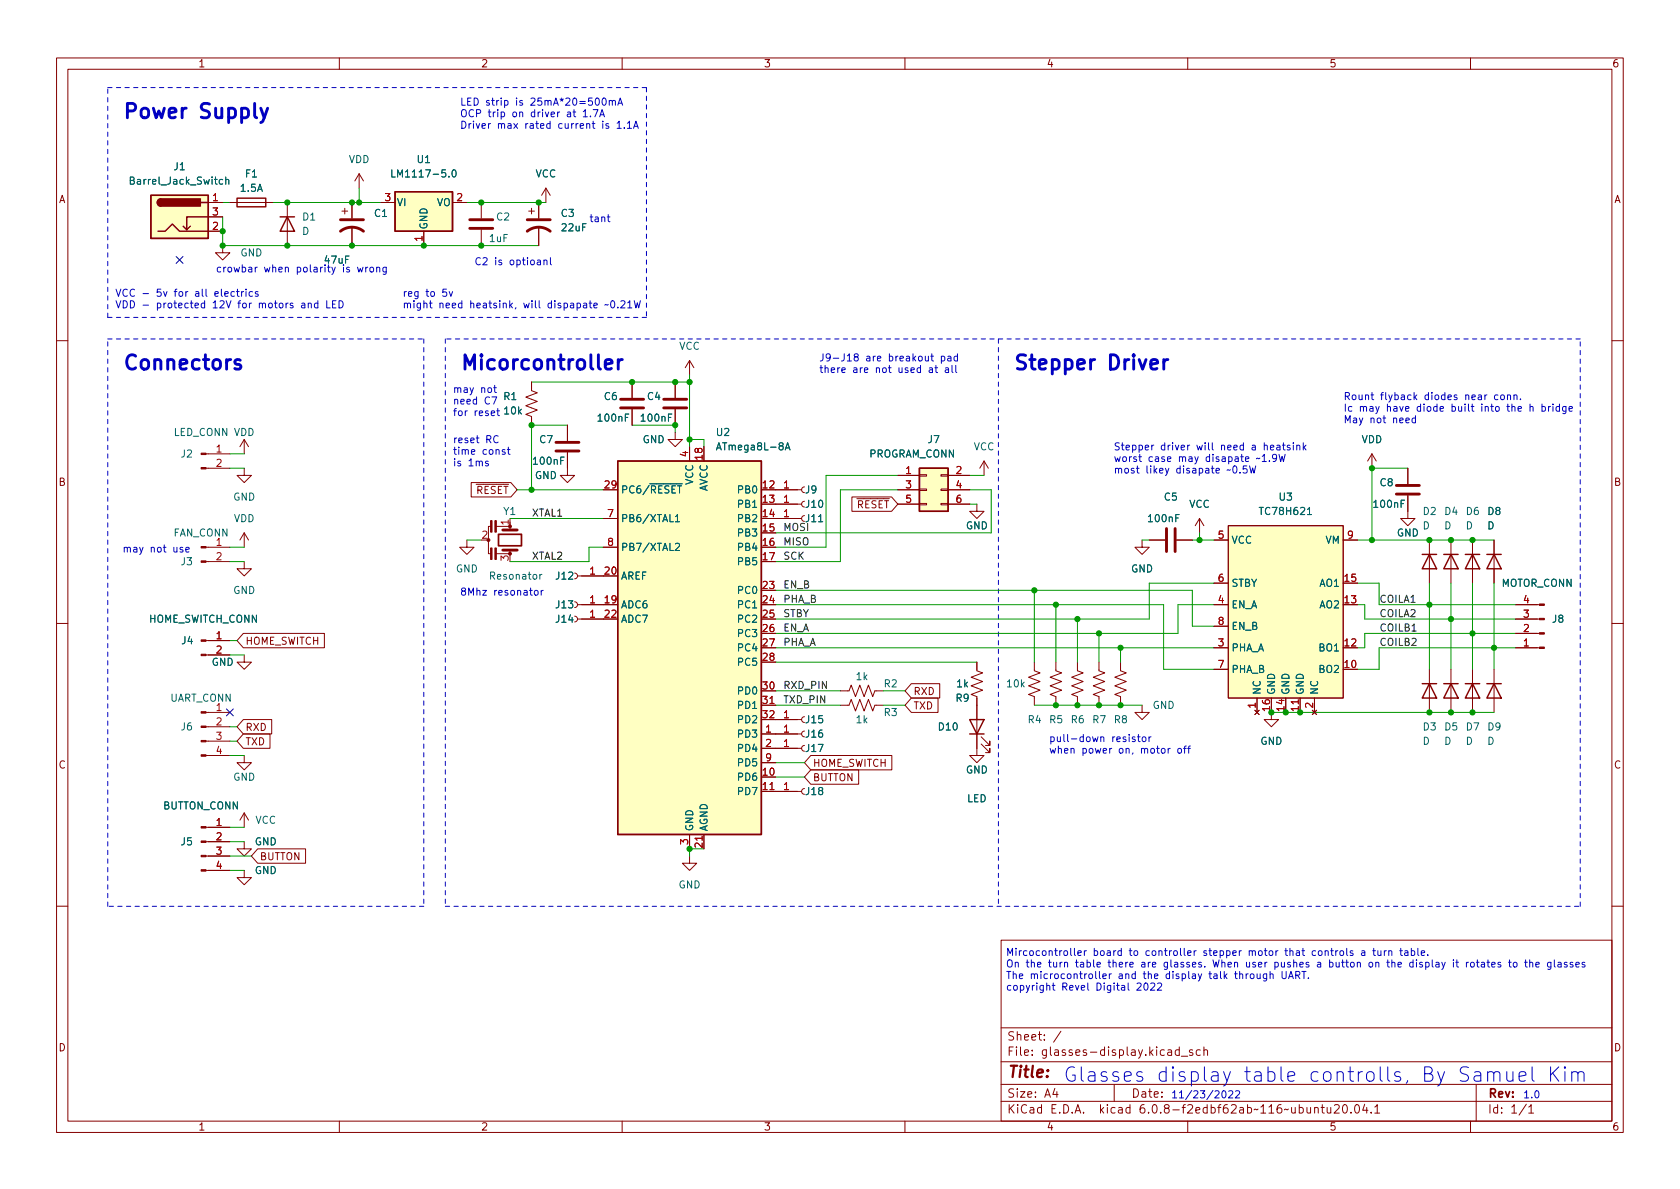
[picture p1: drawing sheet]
<svg xmlns="http://www.w3.org/2000/svg" width="297mm" height="210mm" viewBox="0 0 297 210" stroke-linecap="round" stroke-linejoin="round" font-family="sans-serif">
<g fill="none" stroke="#840000" stroke-width=".18">
<path d="M10 10.2h277v190.1h-277zM12 12.2h273v186.1h-273zM60 10.2v2M110 10.2v2M160 10.2v2M210 10.2v2M260 10.2v2M36.8 35.8h2.6M36.8 38.3h2.6M40.6 35.8h7.7M50.8 35.8v7.6M60.5 37.3h1"/>
<path d="M61 36.8v1M62.2 35.8v2.8M63.5 30.7l-.8 1.3M63.5 30.7v2.6M63.5 30.7l.8 1.3M67.3 35.8h2.5M80 35.8h2.5M85.1 35.8v2.8M93.5 37.3h1M94 36.8v1M95.2 35.8v2.8M96.5 33.3l-.7 1.2"/>
<path d="M96.5 33.3v2.5M96.5 33.3l.8 1.2M36.8 40.9h2.6M39.4 43.4v1.3h1.2l-1.2 1.3-1.3-1.3h1.3M62.2 40.1v3.3M74.9 40.9v2.5M85.1 40.6v2.8M95.2 40.1v3.3M10 60.2h2M43.2 77.7l-.8 1.3M43.2 77.7v2.6M43.2 77.7l.7 1.3"/>
<path d="M94 67.6v1.5l1 .4-2 .7 2 .8-2 .7 2 .8-2 .8 1 .4v1.5M100.3 75.2v2.8M111.8 67.6v2.8M111.8 72.4v2.8M119.4 76.4v1.3h1.2l-1.2 1.3-1.3-1.3h1.3M119.4 67.6v2.8M119.4 72.4v2.8M121.9 63.7l-.7 1.3M121.9 63.7v2.6M121.9 79v2.5M121.9 63.7l.8 1.3M285 60.2h2"/>
<path d="M36.4 96.8h4.2M36.4 99.3h4.2M36.4 82.8h4.2M36.4 80.3h4.2M43.2 82.8v1.3h1.2l-1.2 1.2-1.3-1.2h1.3M43.2 99.3v1.3h1.2l-1.2 1.2-1.3-1.2h1.3M43.2 94.2v2.6M43.2 94.2l-.8 1.3M43.2 94.2l.7 1.3M82.5 95.5v1.3h1.3l-1.3 1.2-1.2-1.2h1.2M83.3 85.3h7l1.1 1.3-1.1 1.3h-7zM86.9 93.1h-.5v4.8h.5"/>
<path d="M87.6 97.9h2.6M87.8 93.1h2.4M90.2 92.3v1.3M90.2 97.4v.6M100.3 80v4.1h1.3l-1.3 1.2-1.2-1.2h1.2M106.7 91.7h2.5M106.7 96.8h2.5M137.2 89.1h4.5M137.2 86.6h4.5M137.2 91.7h4.5M142.2 88.6l-.3 .2-.2 .3 .2 .4 .3 .2M142.2 86.1l-.3 .1-.2 .4 .2 .4 .3 .1"/>
<path d="M142.2 91.2l-.3 .1-.2 .4 .2 .3 .3 .2M150.6 87.9h7l1.1 1.2-1.1 1.3h-7zM158.7 89.1h3.9M158.7 86.6h3.9M158.7 84.1h3.9M162.6 89h1.2v.3h-1.2zM162.6 86.5h1.2v.2h-1.2zM162.6 83.9h1.2v.3h-1.2zM166.4 89h1.2v.3h-1.2zM166.4 86.5h1.2v.2h-1.2zM166.4 83.9h1.2v.3h-1.2zM167.6 89.1h3.8"/>
<path d="M167.6 86.6h3.8M167.6 84.1h3.8M172.7 89.1v1.3h1.3l-1.3 1.3-1.3-1.3h1.3M174 81.5l-.8 1.3M174 81.5v2.6M174 81.5l.8 1.3M201.9 95.5v1.3h1.3l-1.3 1.2-1.2-1.2h1.2M203.2 95.5h2.8M208 95.5h2.8M212.1 91.7l-.8 1.3M212.1 91.7v2.5M212.1 91.7l.8 1.3"/>
<path d="M214.6 95.5h2.6M217.2 93h20.3v30.4h-20.3zM237.5 95.5h2.5M242.6 80.3l-.8 1.2M242.6 80.3v2.5M242.6 80.3l.7 1.2M248.9 87.6v4.1h1.3l-1.3 1.3-1.3-1.3h1.3M248.9 82.8v2.8M252.7 95.5v7.6M256.5 95.5v7.6M260.3 95.5v7.6M264.2 95.5v7.6"/>
<path d="M10 110.2h2M36.4 115.8h4.2M36.4 113.3h4.2M43 112h14.4v2.5h-14.4l-1.1-1.2zM43.2 115.8v1.3h1.2l-1.2 1.3-1.3-1.3h1.3M101.6 101.3l.4 .2 .1 .3-.1 .4-.4 .2M101.6 106.4l.4 .2 .1 .3-.1 .4-.4 .1M101.6 109l.4 .1 .1 .4-.1 .3-.4 .2M102.1 101.8h4.6M102.1 106.9h4.6M102.1 109.5h4.6M172.7 117.1v1.5l1 .4-2 .8 2 .7-2 .8 2 .7-2 .8 1 .4v10.4h1.3l-1.3 1.3-1.3-1.3h1.3"/>
<path d="M182.9 117.1v1.5l1 .4-2 .8 2 .7-2 .8 2 .7-2 .8 1 .4v1.5M186.7 117.1v1.5l1 .4-2 .8 2 .7-2 .8 2 .7-2 .8 1 .4v1.5M190.5 117.1v1.5l1 .4-2 .8 2 .7-2 .8 2 .7-2 .8 1 .4v1.5M194.3 117.1v1.5l1 .4-2 .8 2 .7-2 .8 2 .7-2 .8 1 .4v1.5M198.1 117.1v1.5l1 .4-2 .8 2 .7-2 .8 2 .7-2 .8 1 .4v1.5M214.6 106.9h2.6M214.6 114.5h2.6M214.6 103.1h2.6M214.6 118.4h2.6M214.6 110.7h2.6M252.7 118.4v7.6M256.5 118.4v7.6"/>
<path d="M260.3 118.4v7.6M264.2 118.4v7.6M268 106.9h4.2M268 109.5h4.2M268 112h4.2M268 114.5h4.2M285 110.2h2M36.4 133.6h4.2M36.4 131.1h4.2M36.4 128.5h4.2M36.4 126h4.2M43 127.2h5v2.6h-5l-1.1-1.3z"/>
<path d="M43 129.8h4.7v2.5h-4.7l-1.1-1.2zM43.2 133.6v1.3h1.2l-1.2 1.2-1.3-1.2h1.3M134.6 139.9h7.1M134.6 124.7h2.6M134.6 132.3h7.1M134.6 129.8h7.1M134.6 134.9h2.6M137.2 127.2h4.5M142.2 139.4l-.3 .2-.2 .3 .2 .4 .3 .2M142.2 131.8l-.3 .2-.2 .3 .2 .4 .3 .1M142.2 129.3l-.3 .1-.2 .4 .2 .3 .3 .2M142.2 126.7l-.3 .2-.2 .3 .2 .4 .3 .2"/>
<path d="M143.4 133.6h14.3v2.5h-14.3l-1.2-1.2zM143.4 136.1h8.4v2.6h-8.4l-1.2-1.3zM148.6 122.2h1.5l.4-1 .8 2 .7-2 .8 2 .7-2 .8 2 .4-1h1.5M148.6 124.7h1.5l.4-1 .8 2 .7-2 .8 2 .7-2 .8 2 .4-1h1.5M161.1 120.9h5.1v2.5h-5.1l-1.1-1.2zM161.1 123.4h4.7v2.6h-4.7l-1.1-1.3zM173.5 131.6l1.5 1.5v-.8v.8h-.8M173.5 130.3l1.5 1.5v-.7v.7h-.8M201.9 124.7v1.3h1.3l-1.3 1.2-1.2-1.2h1.2M221.9 125.6l.7 .8M222.2 123.4v2.6M222.6 125.6l-.7 .8"/>
<path d="M224.8 126v1.2h1.3l-1.3 1.3-1.3-1.3h1.3M229.9 123.4v2.6M232 125.6l.8 .8M232.4 123.4v2.6M232.8 125.6l-.8 .8M36.4 153.9h4.2M36.4 151.4h4.2M36.4 148.8h4.2M36.4 146.3h4.2M43.2 148.8v1.3h1.2l-1.2 1.3-1.3-1.3h1.3M43.2 153.9v1.3h1.2l-1.2 1.3-1.3-1.3h1.3M43.2 143.8v2.5"/>
<path d="M43.2 143.8l-.8 1.2M43.2 143.8l.7 1.2M45.6 150.1h8.4v2.5h-8.4l-1.2-1.2zM121.9 151.4v1.2h1.3l-1.3 1.3-1.3-1.3h1.3M121.9 147.6v2.5M124.5 147.6v2.5M10 160.2h2M177 166.3h108v32h-108zM285 160.2h2M60 198.3v2M110 198.3v2M160 198.3v2"/>
<path d="M177 194.8h108M177 191.8h108M177 187.8h108M177 181.8h108M186.5 192.5l-.4 1h1M186.9 193v1M187.6 182.4l-1.3 1.9M197 191.8v3M208.5 185.7l-.4-.1-.3 .3v.4l.1 .3h.6M208.5 185.1v1.5M208.9 186.8h1.1M210 198.3v2"/>
<path d="M210.9 185.7l-.4-.1-.2 .2 .1 .3 .5 .1v.4h-.6M212.2 185.7l-.4-.1-.3 .3v.4l.1 .3h.6M212.9 185.8l.2-.2 .3 .1 .1 .9M212.9 185.1v1.5M232.4 196l.2-.2 .4 .1 .1 .9M232.4 195.8v1M233.6 195.8h.5M233.8 195.3v1.3l.3 .2M234.6 195.8l.1 1h.4l.2-.1M235.3 195.8v1M235.9 195.5l.6-.2 .2 .2 .1 .3-.9 1h.9M237.6 195.4l.1-.1a.81 .81 0 0 1 .6 .7 .81 .81 0 0 1-.3 .8h-.1a.81 .81 0 0 1-.6-.6 .81 .81 0 0 1 .3-.8z"/>
<path d="M238.9 196.7v.1M239.7 195.4l.2-.1a.81 .81 0 0 1 .5 .7 .81 .81 0 0 1-.3 .8h-.1a.81 .81 0 0 1-.6-.6 .81 .81 0 0 1 .3-.8zM241.3 195.3l-.4 1h1M241.6 195.8v1M242.4 196.7v.1M243.1 195.8l.4-.5v1.5M243.1 196.8h.8M260 198.3v2M261 191.8v6.5M269.9 195.3l-1.3 1.9M270.3 195.8l.4-.5v1.5M270.3 196.8h.9"/>
</g>
<g fill="none" stroke="#840000" stroke-width=".51">
<path d="M60.2 38.9h4.1M83.1 38.9h4M93.2 38.9h4.1M60.2 40.9a3.3 3.3 0 0 1 4.1 0M83.1 40.4h4M93.2 40.9a3.3 3.3 0 0 1 4.1 0M98.3 79.8h4.1M98.3 78.2h4.1M109.7 72.1h4.1M109.7 70.6h4.1M117.3 72.1h4.1M117.3 70.6h4.1"/>
<path d="M88.9 93.7h2.5M88.9 97.3h2.5M206.2 93.5v4M207.8 93.5v4M246.9 87.4h4.1M246.9 85.8h4.1"/>
</g>
<g fill="none" stroke="#840000" stroke-width=".25">
<path d="M26.7 34.5h10.1v7.7h-10.1zM28.4 35.2a.64 .64 0 0 0-.6 .6 .64 .64 0 0 0 .6 .6M33.7 40l-.7 .6M35.6 35.8h1.2M36.8 38.3h-3.8v2.3l-.6-.6M41.9 35h5.1v1.6h-5.1zM49.5 38.3h2.6M50.8 38.3l1.3 2.6h-2.6zM69.8 33.9h10.2v7h-10.2zM27.9 40.9h1.3l1.3-1.3 1.2 1.3h5.1M109.2 81.5h25.4v66.1h-25.4zM162.6 82.8h5v7.6h-5z"/>
<path d="M251.5 98h2.5M252.7 98l1.3 2.6h-2.5zM255.3 98h2.5M256.5 98l1.3 2.6h-2.5zM259.1 98h2.5M260.3 98l1.3 2.6h-2.5zM262.9 98h2.5M264.2 98l1.2 2.6h-2.5zM171.4 127.2h2.6l-1.3 2.6zM171.4 129.8h2.6M251.5 120.9h2.5M252.7 120.9l1.3 2.5h-2.5z"/>
<path d="M255.3 120.9h2.5M256.5 120.9l1.3 2.5h-2.5zM259.1 120.9h2.5M260.3 120.9l1.3 2.5h-2.5zM262.9 120.9h2.5M264.2 120.9l1.2 2.5h-2.5z"/>
</g>
<g fill="#ffffc2" stroke="#ffffc2" stroke-width=".18">
<path d="M26.7 34.5h10.1v7.7h-10.1z"/>
<path d="M69.8 33.9h10.2v7h-10.2z"/>
<path d="M162.6 82.8h5v7.6h-5z"/>
<path d="M217.2 93h20.3v30.4h-20.3z"/>
<path d="M109.2 81.5h25.4v66.1h-25.4z"/>
</g>
<g fill="#840000" stroke="#840000" stroke-width=".25">
<path d="M28 35.4l.4-.2v1.2a.64 .64 0 0 1-.5-.3 .64 .64 0 0 1 .1-.7z"/>
<path d="M28.4 35.2h7v1.2h-7z"/>
</g>
<path d="M39.9 31.8l.2-.1 .3 .1 .1 .8M39.9 31.3v1.3M69.3 30v1.3h.6M80 30.2l.2-.2a.68 .68 0 0 1 .5 .7 .68 .68 0 0 1-.5 .6l-.2-.1-.1-.4zM138.8 79.6l.5-1.3 .4 1.3M139 79.2h.6M119.4 91.4l.4-.4v1.3M119.4 96.2l.5-.1 .2 .3-.7 .9h.7M119.4 92.3h.7M231.2 91h.7M95.8 101.6l-.3 .2" fill="none" stroke="#006464" stroke-width=".18"/>
<g fill="#840000" stroke="#840000" stroke-width=".18">
<path d="M272.2 106.8h.8v.3h-.8z"/>
<path d="M272.2 109.3h.8v.3h-.8z"/>
<path d="M272.2 111.9h.8v.2h-.8z"/>
<path d="M272.2 114.4h.8v.3h-.8z"/>
<path d="M86.7 92.1h.3v2h-.3z"/>
<path d="M87.5 92.1h.3v2h-.3z"/>
<path d="M86.7 96.9h.3v2h-.3z"/>
<path d="M87.5 96.9h.3v2h-.3z"/>
<path d="M35.6 99.2h.8v.2h-.8z"/>
<path d="M35.6 96.6h.8v.3h-.8z"/>
<path d="M35.6 82.7h.8v.2h-.8z"/>
<path d="M35.6 80.1h.8v.3h-.8z"/>
<path d="M35.6 153.8h.8v.2h-.8z"/>
<path d="M35.6 151.3h.8v.2h-.8z"/>
<path d="M35.6 148.7h.8v.3h-.8z"/>
<path d="M35.6 146.2h.8v.2h-.8z"/>
<path d="M35.6 133.5h.8v.2h-.8z"/>
<path d="M35.6 130.9h.8v.3h-.8z"/>
<path d="M35.6 128.4h.8v.2h-.8z"/>
<path d="M35.6 125.9h.8v.2h-.8z"/>
<path d="M35.6 115.7h.8v.2h-.8z"/>
<path d="M35.6 113.2h.8v.2h-.8z"/>
<circle cx="90.2" cy="93.1" r=".25"/>
</g>
<path d="M88.1 94.5h4.1v2h-4.1z" fill="none" stroke="#840000" stroke-width=".3"/>
<path d="M46.1 19.1l.6 1.7M47.3 19.1l-.8 2.3-.4 .3M42.5 63.7l-.6-.1-.4 .3 .1 .4 .9 .3 .1 .2-.1 .4-.3 .1-.7-.1M107 64.4l1.2-.2-.1-.5-.7-.1-.4 .3v1l.1 .3 .3 .1 .7-.1M109.3 63.6v1.7M110 63.6a.65 .65 0 0 0-.7 .5M203.5 64.4l1.2-.2-.1-.5-.8-.1-.3 .3v1l.1 .3 .2 .1 .8-.1M205.8 63.6v1.7M206.5 63.6a.65 .65 0 0 0-.7 .5" fill="none" stroke="#0000c2" stroke-width=".51"/>
<g fill="none" stroke="#0000c2" stroke-width=".18">
<path d="M103.1 19.7l.4-.3v1.3M104.9 19.4h.8l-.5 1.3M105.4 17.5l.1-.2a.68 .68 0 0 1 .5 .7 .68 .68 0 0 1-.5 .6l-.1-.1-.2-.4zM106.6 17.5l.2-.2a.68 .68 0 0 1 .4 .7 .68 .68 0 0 1-.4 .6l-.2-.1-.1-.4zM107.7 17.9l.2-.1h.3l.1 .8M107.7 17.8v.8M108.3 17.9l.1-.1h.4v.8M109.2 18.6l.5-1.3 .4 1.3M109.4 18.2h.6M103.1 20.7h.8M104.4 20.5v.2M106 20.7l.5-1.3 .4 1.3"/>
<path d="M106.2 20.3h.6M107.4 38.4h.4M107.5 37.9v1.1l.3 .2M107.6 21.9h-.3l-.2 .1 .1 .2 .4 .1v.3h-.5M109.1 21.8l.4-.4v1.3M109.1 22.7h.7M110.4 22.6v.1M110.9 21.8l.4-.4v1.3M110.9 22.7h.8M112 22.7l.4-1.3 .5 1.3M112.1 22.3h.6M39.7 52l.7-.1-.1-.3h-.4l-.2 .1 .1 .6h.5"/>
<path d="M41.4 51.6h-.3l-.3 .2 .2 .5h.4M41.8 51.6h.5M42 51.1v1.1l.3 .2M42.7 51.6v.8M43.1 51.6l-.4 .2M43.5 51.1v.2M43.5 51.6v.8M44.6 51.6h-.3l-.3 .2 .2 .5h.4M45.6 51.6h-.3l-.2 .1 .1 .2 .4 .1v.3h-.5M53.4 53.7h.4l.1 .7M53.9 53.9l-.4 .1-.2 .1 .2 .3h.4M54.5 53.7l.2-.1 .3 .1v.7"/>
<path d="M54.5 53.6v.8M56.2 53.7l-.4-.1-.2 .2 .1 .6h.5M56.2 53.2v1.2M57.8 53.2v1.2h.6M58.8 53.8h.4M59.4 53.2h-.6v1.2h.6M59.9 53.2a.64 .64 0 0 1 .8 .6 .64 .64 0 0 1-.8 .6zM63.2 47.3l.3 .8 .2-.6 .2 .6 .3-.8M64.7 47.3v.8M65 47.3l-.3 .2M65.5 47.3h.3l.3 .2v.4l-.3 .2-.3-.1-.1-.1zM66.6 47.4l.2-.1h.3v.8"/>
<path d="M66.6 47.3v.8M68.3 47.3v1l-.2 .2h-.4M68.3 47.3h-.4l-.2 .2 .1 .5h.5M78.9 51.1h-.6v.6l.2-.1 .4 .1 .1 .2-.1 .4-.1 .1-.5-.1M79.4 51.6l.3 .8 .3-.8M95 46h.5l.1 .8M95.6 46.3h-.5l-.1 .2 .1 .3h.5M96.2 46.1l.2-.1h.3v.8M96.2 46v.8M97.3 45.6v1l.2 .2M107.5 53.8l-.6 .2M108.1 53.3l.2-.1a.68 .68 0 0 1 .4 .6 .68 .68 0 0 1-.4 .6l-.2-.1-.1-.3z"/>
<path d="M109.2 54.3v.1M109.8 53.3l.5-.1 .2 .3-.8 .9h.8M111 53.5l.4-.3v1.2M111 54.4h.7M112.1 53.2l.3 1.2 .3-.9 .2 .9 .3-1.2M86.4 68.6h.3l.2 .2v.4l-.2 .2-.3-.1-.1-.1zM86.9 73.1l.6-.1-.1-.3h-.4l-.1 .1v.6h.5M87 70.2h.8l-.5 1.3M87.3 68.6h.5M87.5 68.1v1.1l.3 .2M87.8 72.7h.5M88 72.2v1.1l.3 .2"/>
<path d="M88.1 77.2a.6 .6 0 0 0-.9 .4 .6 .6 0 0 0 .6 .7l.3-.1M89.3 79.6l-.3-.1-.2 .2 .1 .2 .4 .1v.3h-.5M89.7 79.5h.5M89.9 79.1v1.1l.3 .1M164.3 65.1h.5l.1 .8M164.6 63h.5M164.8 62.6v1.1l.3 .1M164.9 65.3l-.4 .1-.2 .2 .2 .3 .4-.1M165.3 65h.5M165.5 64.6v1.1l.3 .2M166.4 63h.4l.3 .2-.2 .6h-.5M166.4 63v1.3"/>
<path d="M167.2 65.1h.5v.8M167.6 63h.5v.8M167.7 65.3l-.4 .1-.2 .2 .2 .3 .4-.1M168.1 63.3l-.4 .1-.2 .1 .2 .3h.4M168.3 64.6v1.1l.2 .2M169 64.6v1.1l.2 .2M169.3 63h-.4l-.2 .2 .1 .6h.5M169.3 62.6v1.2M224.6 79.1l.6-.1v-.2l-.4-.1-.2 .2 .1 .6h.5M225.8 78.8h.5v.8M226.3 79l-.4 .1-.2 .2 .2 .3 .4-.1M226.7 78.7h.5"/>
<path d="M226.9 78.3v1.1l.3 .2M228.1 78.8l-.3-.1-.2 .2v.2l.5 .1v.3h-.5M228.7 78.3v.1M228.7 78.7v.9M229.3 78.8l.2-.1 .3 .1v.8M229.3 78.7v.9M230.4 78.3v1.3M230.6 79.1l.3 .5M230.9 78.7l-.5 .5M248.6 74.3l.6-.1-.1-.2-.3-.1-.2 .2v.6h.5M250.3 74l-.4-.1-.2 .3 .1 .5h.5M250.3 73.5v1.3"/>
<path d="M264.8 69.9l-.3-.1-.3 .3 .2 .5h.4M265.4 70l.2-.2 .3 .2 .1 .4-.1 .2-.3 .1-.2-.1zM266.5 70l.2-.2 .3 .1 .1 .8M266.5 69.8v.9M267.7 70l.2-.2 .3 .1v.8M267.7 69.8v.9M268.8 70.6v.1M270.5 72l.2-.1h.3l.1 .8M270.5 71.5v1.2M272.6 71.9h.4l.2 .2-.1 .6h-.5M272.6 71.5v1.2M273.8 71.9v.8"/>
<path d="M274.2 71.9l-.4 .2M274.6 71.5v.1M274.6 71.9v.8M275.7 71.9h-.3l-.3 .2 .1 .6h.5M275.7 71.5v1.2M276.9 71.9v1l-.3 .2h-.3M276.9 71.9h-.4l-.2 .2 .1 .6h.5M277.4 72.3l.6-.1v-.3h-.4l-.2 .2 .1 .6h.5M32.3 96.8h-.3l-.2 .2 .1 .1 .4 .2v.3h-.5M32.9 97.2l.6-.1-.1-.3h-.4l-.1 .2v.6h.5M86.3 81.6l-.3-.1-.2 .2 .1 .2 .4 .1v.3h-.5M218.1 82.5l.2-.1a.68 .68 0 0 1 .4 .6 .68 .68 0 0 1-.4 .7l-.2-.2-.1-.3z"/>
<path d="M219.2 83.5v.2M220.5 82.4h-.7v.6l.2-.1h.4l.1 .2v.4l-.2 .2-.5-.2M220.9 82.4l.3 1.3 .3-.9 .2 .9 .3-1.3M222.7 81l-.6 .1M223.2 80.7l.3-.4v1.3M223.2 81.6h.7M224.4 81.5v.1M225.7 80.9l-.2 .2h-.3l-.2-.2 .1-.5 .4-.1 .2 .2a.84 .84 0 0 1-.3 1.1h-.3M226.1 80.3l.3 1.3 .3-.9 .2 .9 .3-1.3M94.6 104.5l.3-.1 .2 .2v.4l-.2 .2h-.3l-.1-.2zM95.7 104.4v.8M96.1 104.4l-.4 .2"/>
<path d="M200.7 130.4l-.3-.1-.2 .2 .1 .2 .4 .1v.3h-.5M201.1 130.3h.5M201.3 129.9v1.1l.3 .1M202.1 130.4l.3-.1 .2 .2v.4l-.2 .2h-.3l-.2-.2zM203.2 130.3v.8M203.5 130.3l-.3 .2M205.5 132.4l.3-.1 .2 .3v.3l-.2 .3-.3-.1-.2-.2zM206.5 132.3v.9M206.9 132.3l-.4 .3M208.4 132.4l.3-.1 .2 .3v.3l-.2 .3-.3-.1-.2-.2zM209.3 132.3h.4M209.7 131.9l-.3 .2v1.1"/>
<path d="M210 132.3h.5M210.5 131.9l-.3 .2v1.1M201 173.9l.5-.1 .3 .4-.8 .9h.8M202.4 173.9l.2-.1a.68 .68 0 0 1 .4 .7 .68 .68 0 0 1-.4 .6l-.2-.1-.2-.4zM203.5 173.9l.4-.1 .3 .4-.8 .9h.8M204.7 173.9l.5-.1 .2 .4-.8 .9h.8M221.2 172.3l.3-.1 .2 .2v.4l-.2 .3-.3-.1-.1-.2zM222.3 172.2v.8l.3 .1 .2-.2M222.8 172.2v.9M224 172.2v1l-.3 .3-.3-.1M224 172.3l-.4-.1-.2 .2 .1 .6h.5M224.6 172.3l.1-.1 .3 .1 .1 .8"/>
<path d="M224.6 171.8v1.3M226.7 171.8v1l.2 .3h.3l.2-.3v-1M227.8 173.1l.5-1.3 .4 1.3M228 172.7h.6M229.1 172.4h.6l.1-.2v-.3l-.7-.1v1.3M229.4 172.4l.4 .7M230.6 171.8v1.3M231.3 172.9v.2M236.2 168.1v.9M236.5 168.1l-.3 .3M237 168.2l.3-.1 .3 .3v.3l-.3 .3-.3-.1-.1-.2zM238.1 167.7v1.1l.2 .2"/>
<path d="M239.2 168.2l-.3-.1-.2 .2 .1 .2 .4 .1v.3h-.5M240.8 168.2h.5v.8M241.3 168.4l-.4 .1-.2 .2 .2 .3 .4-.1M242.7 168.1h.5M242.9 167.7v1.1l.3 .2M243.6 168.1l.1 .8 .3 .1 .2-.2M244.2 168.1v.9M244.8 168.1v.9M245.1 168.1l-.3 .3M245.5 168.2l.2-.1 .3 .1 .1 .8M245.5 168.1v.9M247.5 168.1h.5"/>
<path d="M247.7 167.7v1.1l.3 .2M248.4 168.2h.5v.8M248.9 168.4l-.4 .1-.2 .2 .2 .3 .4-.1M249.5 168.2l.4-.1 .2 .3-.1 .5h-.5M249.5 167.7v1.3M250.7 167.7v1.1l.2 .2M251.3 168.5l.6-.1-.1-.2-.3-.1-.2 .2 .1 .6h.4M252.4 168.8v.2M259.3 170.2v.8M259.6 170.2l-.3 .2M260.1 170.3l.1-.1 .4 .1 .1 .5-.2 .1-.3 .1-.1-.1zM261 170.2h.5"/>
<path d="M261.2 169.7v1.1l.3 .2M261.9 170.2h.5l.1 .8M262.5 170.5h-.4l-.2 .2 .2 .3 .4-.1M262.9 170.2h.5M263.1 169.7v1.1l.3 .2M263.8 170.6l.6-.1-.1-.3h-.4l-.1 .1v.6h.5M265.3 170.2h-.3l-.2 .1 .1 .2 .4 .1v.3h-.5M266.7 170.2h.5M266.9 169.7v1.1l.3 .2M267.6 170.3l.2-.1 .4 .1v.5l-.1 .1-.3 .1-.2-.1zM269.6 170.2h.4M269.7 169.7v1.1l.3 .2"/>
<path d="M270.5 170.3l.1-.1h.3l.1 .8M270.5 169.7v1.3M271.6 170.6l.6-.1-.1-.3h-.4l-.1 .1v.6h.5M274.2 170.2v1l-.2 .2h-.3M274.2 170.2h-.3l-.3 .2 .1 .5h.5M274.8 169.7v1.1l.2 .2M275.5 170.2h.5v.8M276 170.5h-.4l-.2 .2 .2 .3 .4-.1M277.1 170.2h-.3l-.2 .1v.2l.5 .1v.3h-.5M278.1 170.2h-.3l-.2 .1 .1 .2 .4 .1v.3h-.5M278.6 170.6l.6-.1v-.3h-.4l-.2 .1 .1 .6h.5M280.2 170.2h-.3l-.2 .1 .1 .2 .4 .1v.3h-.5"/>
<path d="M216.2 193l.1-.1a.68 .68 0 0 1 .5 .6 .68 .68 0 0 1-.5 .6l-.1-.1-.2-.3zM217.2 193l.5-.1 .3 .3-.8 .9h.8M218.5 193l.4-.1 .3 .3-.8 .9h.8M263 189.7a.63 .63 0 0 1 1.1 .2v1.3M263 189.5v1.7M264.1 189.9l.4-.4 .6 .1 .1 .3v1.3M266.4 189.5v1.3l.1 .3a.69 .69 0 0 0 1-.1M267.5 189.5v1.7M268.6 190.4l1.2-.3-.1-.5-.7-.1-.4 .4v.9l.1 .3 .3 .1 .7-.1M270.9 188.7v2.1l.4 .4M274.2 188.7v2.5M274.5 189.7l1.1 1.5"/>
<path d="M275.6 188.7l-1.4 1.4M276.7 188.7l-.1 .1 .1 .1 .1-.1-.1-.1v.2M276.7 189.5v1.7M277.9 189.7a.63 .63 0 0 1 1.1 .2v1.3M277.9 189.5v1.7M279 189.9l.4-.4 .6 .1 .1 .3v1.3"/>
</g>
<g fill="none" stroke="#0000c2" stroke-width=".18" stroke-dasharray=".8 .8">
<path d="M19 15.5h95.3M114.3 15.5v40.6M19 59.9h55.9M19 56.1v-40.6M74.9 59.9v100.4M78.7 59.9v100.4M114.3 56.1h-95.3M176.5 59.9v100.4M279.4 59.9h-200.7M19 160.3v-100.4M74.9 160.3h-55.9M78.7 160.3h200.7"/>
<path d="M279.4 160.3v-100.4"/>
</g>
<g fill="none" stroke="#009600" stroke-width=".18">
<path d="M39.4 38.3v5.1h55.8M39.4 35.8h1.2M48.3 35.8h19M63.5 33.3v2.5M82.5 35.8h14M94 67.6h27.9M100.3 75.2h-6.3v11.4M111.8 75.2h7.6v1.2M121.9 66.3v12.7M121.9 77.7h2.6v1.3M40.6 96.8h2.6M40.6 99.3h2.6"/>
<path d="M40.6 82.8h2.6M40.6 80.3h2.6M82.5 95.5h2.6M90.2 91.7h16.5M91.4 86.6h15.3M106.7 96.8h-2.6v2.5h-13.9M158.7 84.1h-12.7v12.7h-8.8M158.7 86.6h-10.1v12.7h-11.4M171.4 86.6h3.9v7.6h-38.1M171.4 84.1h2.6M171.4 89.1h1.3M201.9 95.5h1.3"/>
<path d="M210.8 95.5h3.8M212.1 94.2v1.3M240 95.5h24.2M248.9 82.8h-6.3v12.7M40.6 113.3h1.3M40.6 115.8h2.6M137.2 106.9h68.5v11.5h8.9M137.2 104.4h73.6v6.3h3.8M137.2 114.5h77.4M137.2 117.1h35.5M182.9 104.4v12.7M186.7 106.9v10.2"/>
<path d="M190.5 109.5v7.6M194.3 112v5.1M198.1 114.5v2.6M214.6 106.9h-6.3v5.1h-71.1M214.6 103.1h-11.4v6.4h-66M240 106.9h1.3v2.6h26.7M240 103.1h3.8v3.8h24.2M252.7 103.1v15.3M256.5 103.1v15.3M260.3 103.1v15.3M264.2 103.1v15.3M268 112h-26.7v2.5h-1.3"/>
<path d="M268 114.5h-24.2v3.9h-3.8M40.6 128.5h1.3M40.6 133.6h2.6M40.6 131.1h1.3M137.2 124.7h11.4M137.2 134.9h5M137.2 122.2h11.4M137.2 137.4h5M156.2 124.7h3.8M156.2 122.2h3.8M182.9 124.7h19M224.8 126h39.4"/>
<path d="M40.6 153.9h2.6M40.6 148.8h2.6M40.6 151.4h3.8M40.6 146.3h2.6M124.5 150.1h-2.6v1.3"/>
</g>
<path d="M31.1 45.4l1.3 1.2M32.4 45.4l-1.3 1.2M40 125.4l1.2 1.2M41.2 125.4l-1.2 1.2" fill="none" stroke="#000084" stroke-width=".18"/>
<g fill="#009600" stroke="#009600" stroke-width=".18">
<circle cx="94" cy="75.2" r=".46"/>
<circle cx="111.8" cy="67.6" r=".46"/>
<circle cx="119.4" cy="75.2" r=".46"/>
<circle cx="121.9" cy="67.6" r=".46"/>
<circle cx="119.4" cy="67.6" r=".46"/>
<circle cx="94" cy="86.6" r=".46"/>
<circle cx="121.9" cy="150.1" r=".46"/>
<circle cx="62.2" cy="35.8" r=".46"/>
<circle cx="62.2" cy="43.4" r=".46"/>
<circle cx="39.4" cy="40.9" r=".46"/>
<circle cx="50.8" cy="43.4" r=".46"/>
<circle cx="50.8" cy="35.8" r=".46"/>
<circle cx="85.1" cy="43.4" r=".46"/>
<circle cx="95.2" cy="35.8" r=".46"/>
<circle cx="85.1" cy="35.8" r=".46"/>
<circle cx="74.9" cy="43.4" r=".46"/>
<circle cx="121.9" cy="77.7" r=".46"/>
<circle cx="39.4" cy="43.4" r=".46"/>
<circle cx="63.5" cy="35.8" r=".46"/>
<circle cx="260.3" cy="95.5" r=".46"/>
<circle cx="252.7" cy="95.5" r=".46"/>
<circle cx="256.5" cy="95.5" r=".46"/>
<circle cx="242.6" cy="95.5" r=".46"/>
<circle cx="242.6" cy="82.8" r=".46"/>
<circle cx="256.5" cy="109.5" r=".46"/>
<circle cx="252.7" cy="106.9" r=".46"/>
<circle cx="198.1" cy="124.7" r=".46"/>
<circle cx="224.8" cy="126" r=".46"/>
<circle cx="229.9" cy="126" r=".46"/>
<circle cx="227.3" cy="126" r=".46"/>
<circle cx="212.1" cy="95.5" r=".46"/>
<circle cx="194.3" cy="112" r=".46"/>
<circle cx="198.1" cy="114.5" r=".46"/>
<circle cx="190.5" cy="124.7" r=".46"/>
<circle cx="186.7" cy="124.7" r=".46"/>
<circle cx="194.3" cy="124.7" r=".46"/>
<circle cx="264.2" cy="114.5" r=".46"/>
<circle cx="260.3" cy="112" r=".46"/>
<circle cx="252.7" cy="126" r=".46"/>
<circle cx="256.5" cy="126" r=".46"/>
<circle cx="260.3" cy="126" r=".46"/>
<circle cx="186.7" cy="106.9" r=".46"/>
<circle cx="190.5" cy="109.5" r=".46"/>
<circle cx="182.9" cy="104.4" r=".46"/>
</g>
<g font-size="3.5" fill="#0000c2">
<text x="21.6" y="20.9">Power Supply</text>
<text x="21.6" y="65.4">Connectors</text>
<text x="81.3" y="65.4">Micorcontroller</text>
<text x="179.1" y="65.4">Stepper Driver</text>
<text x="188" y="191.3">Glasses display table controlls, By Samuel Kim</text>
</g>
<text font-size="2.8" fill="#840000" x="178" y="190.6">Title:</text>
<g font-size="2.1" fill="#840000">
<text x="178" y="184">Sheet: /</text>
<text x="178" y="186.7">File: glasses-display.kicad_sch</text>
<text x="178" y="196.9">KiCad E.D.A. kicad 6.0.8-f2edbf62ab~116~ubuntu20.04.1</text>
<text x="178" y="194.1">Size: A4</text>
<text x="200" y="194.1">Date:</text>
<text x="263" y="194.1">Rev:</text>
<text x="263" y="196.9">Id: 1/1</text>
</g>
<g font-size="1.8" fill="#840000">
<text x="35" y="11.9">1</text>
<text x="85" y="11.9">2</text>
<text x="135" y="11.9">3</text>
<text x="185" y="11.9">4</text>
<text x="235" y="11.9">5</text>
<text x="285" y="11.9">6</text>
<text x="10.3" y="35.9">A</text>
<text x="285.3" y="35.9">A</text>
<text x="10.3" y="85.9">B</text>
<text x="82.7" y="87.3">~{RESET}</text>
<text x="150" y="89.9">~{RESET}</text>
<text x="285.3" y="85.9">B</text>
<text x="43.3" y="114">HOME_SWITCH</text>
<text x="161.4" y="122.9">RXD</text>
<text x="161.4" y="125.4">TXD</text>
<text x="43.3" y="129.2">RXD</text>
<text x="43.3" y="131.8">TXD</text>
<text x="10.3" y="135.9">C</text>
<text x="143.7" y="135.6">HOME_SWITCH</text>
<text x="285.3" y="135.9">C</text>
<text x="143.7" y="138.1">BUTTON</text>
<text x="45.9" y="152.1">BUTTON</text>
<text x="10.3" y="185.9">D</text>
<text x="285.3" y="185.9">D</text>
<text x="35" y="199.9">1</text>
<text x="85" y="199.9">2</text>
<text x="135" y="199.9">3</text>
<text x="185" y="199.9">4</text>
<text x="235" y="199.9">5</text>
<text x="285" y="199.9">6</text>
</g>
<g font-size="1.8" fill="#0000c2">
<text x="81.3" y="18.7">LED strip is 25mA*20=500mA</text>
<text x="81.3" y="20.7">OCP trip on driver at 1.7A</text>
<text x="81.3" y="22.8">Driver max rated current is 1.1A</text>
<text x="104.1" y="39.3">tant</text>
<text x="83.8" y="46.9">C2 is optioanl</text>
<text x="20.3" y="52.5">VCC - 5v for all electrics</text>
<text x="38.1" y="48.2">crowbar when polarity is wrong</text>
<text x="71.1" y="52.5">reg to 5v</text>
<text x="20.3" y="54.5">VDD - protected 12V for motors and LED</text>
<text x="71.1" y="54.5">might need heatsink, will dispapate ~0.21W</text>
<text x="144.8" y="63.9">J9-J18 are breakout pad</text>
<text x="144.8" y="65.9">there are not used at all</text>
<text x="80" y="69.5">may not</text>
<text x="80" y="71.5">need C7</text>
<text x="237.5" y="70.7">Rount flyback diodes near conn.</text>
<text x="80" y="73.6">for reset</text>
<text x="237.5" y="72.8">Ic may have diode built into the h bridge</text>
<text x="237.5" y="74.8">May not need</text>
<text x="80" y="78.4">reset RC</text>
<text x="80" y="80.4">time const</text>
<text x="80" y="82.4">is 1ms</text>
<text x="196.8" y="79.6">Stepper driver will need a heatsink</text>
<text x="196.8" y="81.7">worst case may disapate ~1.9W</text>
<text x="196.8" y="83.7">most likey disapate ~0.5W</text>
<text x="21.6" y="97.7">may not use</text>
<text x="81.3" y="105.3">8Mhz resonator</text>
<text x="185.4" y="131.2">pull-down resistor</text>
<text x="185.4" y="133.2">when power on, motor off</text>
<text x="177.8" y="169">Mircocontroller board to controller stepper motor that controls a turn table.</text>
<text x="177.8" y="171.1">On the turn table there are glasses. When user pushes a button on the display it rotates to the glasses</text>
<text x="177.8" y="173.1">The microcontroller and the display talk through UART.</text>
<text x="177.8" y="175.2">copyright Revel Digital 2022</text>
<text x="207" y="194.2">11/23/2022</text>
<text x="269.2" y="194.2">1.0</text>
</g>
<g font-size="1.8" fill="#006464">
<text x="61.6" y="28.8">VDD</text>
<text x="73.8" y="28.8">U1</text>
<text x="23.4" y="32.6">Barrel_Jack_Switch</text>
<text x="30.8" y="30.1">J1</text>
<text x="42.6" y="33.9">1.5A</text>
<text x="43.4" y="31.4">F1</text>
<text x="70.2" y="31.4">LM1117-5.0</text>
<text x="94.7" y="31.4">VCC</text>
<text x="53.4" y="41.5">D</text>
<text x="53.5" y="39">D1</text>
<text x="66.2" y="38.3">C1</text>
<text x="70.1" y="36.4">VI</text>
<text x="75.6" y="40.6" transform="rotate(-90 75.6 40.6)">GND</text>
<text x="77.2" y="36.4">VO</text>
<text x="87.8" y="39">C2</text>
<text x="99.2" y="38.3">C3</text>
<text x="99.4" y="40.9">22uF</text>
<text x="42.5" y="45.3">GND</text>
<text x="57.5" y="46.6">47uF</text>
<text x="86.6" y="42.8">1uF</text>
<text x="120.1" y="61.8">VCC</text>
<text x="89.1" y="70.7">R1</text>
<text x="106.9" y="70.7">C6</text>
<text x="114.5" y="70.7">C4</text>
<text x="30.7" y="77.1">LED_CONN VDD</text>
<text x="89.2" y="73.3">10k</text>
<text x="105.9" y="74.5">100nF</text>
<text x="113.5" y="74.5">100nF</text>
<text x="126.7" y="77.1">U2</text>
<text x="32" y="80.9">J2</text>
<text x="94.4" y="82.2">100nF</text>
<text x="95.4" y="78.4">C7</text>
<text x="113.6" y="78.4">GND</text>
<text x="127.2" y="79.6">ATmega8L-8A</text>
<text x="153.6" y="80.9">PROGRAM_CONN</text>
<text x="164.1" y="78.4">J7</text>
<text x="172.1" y="79.6">VCC</text>
<text x="240.7" y="78.4">VDD</text>
<text x="41.2" y="88.5">GND</text>
<text x="94.6" y="84.7">GND</text>
<text x="109.7" y="87.2">PC6/~{RESET}</text>
<text x="122.6" y="85.8" transform="rotate(-90 122.6 85.8)">VCC</text>
<text x="125.1" y="87" transform="rotate(-90 125.1 87)">AVCC</text>
<text x="130.7" y="87.2">PB0</text>
<text x="130.7" y="89.8">PB1</text>
<text x="142.4" y="87.2">J9</text>
<text x="142.5" y="89.8">J10</text>
<text x="205.9" y="88.5">C5</text>
<text x="210.2" y="89.8">VCC</text>
<text x="226.2" y="88.5">U3</text>
<text x="243" y="89.8">100nF</text>
<text x="244" y="86">C8</text>
<text x="30.6" y="94.9">FAN_CONN</text>
<text x="41.3" y="92.3">VDD</text>
<text x="89" y="91.1">Y1</text>
<text x="109.7" y="92.3">PB6/XTAL1</text>
<text x="130.7" y="92.3">PB2</text>
<text x="130.7" y="94.9">PB3</text>
<text x="142.5" y="92.3">J11</text>
<text x="170.8" y="93.6">GND</text>
<text x="203.2" y="92.3">100nF</text>
<text x="223.1" y="91.1">TC78H621</text>
<text x="247" y="94.9">GND</text>
<text x="251.5" y="93.6">D</text>
<text x="251.6" y="91.1">D2</text>
<text x="255.3" y="93.6">D</text>
<text x="255.5" y="91.1">D4</text>
<text x="259.2" y="93.6">D</text>
<text x="259.3" y="91.1">D6</text>
<text x="263" y="93.6">D</text>
<text x="263.1" y="91.1">D8</text>
<text x="32" y="99.9">J3</text>
<text x="80.6" y="101.2">GND</text>
<text x="109.7" y="97.4">PB7/XTAL2</text>
<text x="130.7" y="97.4">PB4</text>
<text x="130.7" y="99.9">PB5</text>
<text x="200" y="101.2">GND</text>
<text x="217.7" y="96.1">VCC</text>
<text x="234.3" y="96.1">VM</text>
<text x="41.2" y="105">GND</text>
<text x="86.8" y="102.5">Resonator</text>
<text x="98.4" y="102.5">J12</text>
<text x="98.4" y="107.6">J13</text>
<text x="109.7" y="107.6">ADC6</text>
<text x="109.7" y="102.5">AREF</text>
<text x="130.7" y="105">PC0</text>
<text x="130.7" y="107.6">PC1</text>
<text x="217.7" y="107.6">EN_A</text>
<text x="217.7" y="103.8">STBY</text>
<text x="233.3" y="107.6">AO2</text>
<text x="233.3" y="103.8">AO1</text>
<text x="265.4" y="103.8">MOTOR_CONN</text>
<text x="26.3" y="110.1">HOME_SWITCH_CONN</text>
<text x="32.1" y="113.9">J4</text>
<text x="98.4" y="110.1">J14</text>
<text x="109.7" y="110.1">ADC7</text>
<text x="130.7" y="110.1">PC2</text>
<text x="130.7" y="112.6">PC3</text>
<text x="217.7" y="111.4">EN_B</text>
<text x="274.5" y="110.1">J8</text>
<text x="37.4" y="117.7">GND</text>
<text x="130.7" y="115.2">PC4</text>
<text x="130.7" y="117.7">PC5</text>
<text x="217.7" y="115.2">PHA_A</text>
<text x="217.7" y="119">PHA_B</text>
<text x="233.3" y="119">BO2</text>
<text x="233.3" y="115.2">BO1</text>
<text x="30" y="124.1">UART_CONN</text>
<text x="130.7" y="122.8">PD0</text>
<text x="130.7" y="125.3">PD1</text>
<text x="151.4" y="120.3">1k</text>
<text x="156.3" y="121.5">R2</text>
<text x="169" y="124.1">R9</text>
<text x="169.2" y="121.5">1k</text>
<text x="178.1" y="121.5">10k</text>
<text x="203.8" y="125.3">GND</text>
<text x="222.9" y="122.9" transform="rotate(-90 222.9 122.9)">NC</text>
<text x="225.4" y="122.9" transform="rotate(-90 225.4 122.9)">GND</text>
<text x="228" y="122.9" transform="rotate(-90 228 122.9)">GND</text>
<text x="230.5" y="122.9" transform="rotate(-90 230.5 122.9)">GND</text>
<text x="233" y="122.9" transform="rotate(-90 233 122.9)">NC</text>
<text x="32" y="129.2">J6</text>
<text x="130.7" y="130.4">PD3</text>
<text x="130.7" y="127.9">PD2</text>
<text x="142.5" y="130.4">J16</text>
<text x="142.5" y="127.9">J15</text>
<text x="151.4" y="127.9">1k</text>
<text x="156.3" y="126.6">R3</text>
<text x="166" y="129.2">D10</text>
<text x="181.8" y="127.9">R4</text>
<text x="185.6" y="127.9">R5</text>
<text x="189.4" y="127.9">R6</text>
<text x="193.2" y="127.9">R7</text>
<text x="197" y="127.9">R8</text>
<text x="222.8" y="131.7">GND</text>
<text x="251.5" y="131.7">D</text>
<text x="251.6" y="129.2">D3</text>
<text x="255.3" y="131.7">D</text>
<text x="255.5" y="129.2">D5</text>
<text x="259.2" y="131.7">D</text>
<text x="259.3" y="129.2">D7</text>
<text x="263" y="131.7">D</text>
<text x="263.1" y="129.2">D9</text>
<text x="130.7" y="133">PD4</text>
<text x="130.7" y="135.5">PD5</text>
<text x="142.5" y="133">J17</text>
<text x="170.8" y="136.8">GND</text>
<text x="28.8" y="143.1">BUTTON_CONN</text>
<text x="41.2" y="138">GND</text>
<text x="130.7" y="138">PD6</text>
<text x="130.7" y="140.6">PD7</text>
<text x="142.5" y="140.6">J18</text>
<text x="171" y="141.9">LED</text>
<text x="32" y="149.5">J5</text>
<text x="45" y="149.5">GND</text>
<text x="45.1" y="145.7">VCC</text>
<text x="122.6" y="147.1" transform="rotate(-90 122.6 147.1)">GND</text>
<text x="125.1" y="147.1" transform="rotate(-90 125.1 147.1)">AGND</text>
<text x="45" y="154.6">GND</text>
<text x="120" y="157.1">GND</text>
</g>
<g font-size="1.8" fill="#a90000">
<text x="37.6" y="35.6">1</text>
<text x="68.1" y="35.6">3</text>
<text x="80.8" y="35.6">2</text>
<text x="37.6" y="40.6">2</text>
<text x="37.6" y="38.1">3</text>
<text x="74.7" y="42.7" transform="rotate(-90 74.7 42.7)">1</text>
<text x="38.2" y="80">1</text>
<text x="38.2" y="82.5">2</text>
<text x="121.7" y="80.8" transform="rotate(-90 121.7 80.8)">4</text>
<text x="124.2" y="81.2" transform="rotate(-90 124.2 81.2)">18</text>
<text x="160.2" y="83.8">1</text>
<text x="169.1" y="83.8">2</text>
<text x="107" y="86.4">29</text>
<text x="134.9" y="86.4">12</text>
<text x="134.9" y="88.9">13</text>
<text x="138.6" y="88.9">1</text>
<text x="138.6" y="86.4">1</text>
<text x="160.2" y="86.4">3</text>
<text x="160.2" y="88.9">5</text>
<text x="169.1" y="86.4">4</text>
<text x="169.1" y="88.9">6</text>
<text x="85.2" y="95.2">2</text>
<text x="89.9" y="92.8" transform="rotate(-90 89.9 92.8)">1</text>
<text x="107.5" y="91.4">7</text>
<text x="134.9" y="91.4">14</text>
<text x="134.9" y="94">15</text>
<text x="138.6" y="91.4">1</text>
<text x="215.4" y="95.2">5</text>
<text x="238.3" y="95.2">9</text>
<text x="38.2" y="96.5">1</text>
<text x="38.2" y="99.1">2</text>
<text x="89.9" y="99.2" transform="rotate(-90 89.9 99.2)">3</text>
<text x="104.3" y="101.6">1</text>
<text x="107" y="101.6">20</text>
<text x="107.5" y="96.5">8</text>
<text x="134.9" y="96.5">16</text>
<text x="134.9" y="99.1">17</text>
<text x="104.3" y="106.7">1</text>
<text x="107" y="106.7">19</text>
<text x="134.9" y="104.1">23</text>
<text x="134.9" y="106.7">24</text>
<text x="215.4" y="106.7">4</text>
<text x="215.4" y="102.9">6</text>
<text x="237.8" y="106.7">13</text>
<text x="237.8" y="102.9">15</text>
<text x="269.4" y="106.7">4</text>
<text x="38.2" y="113">1</text>
<text x="104.3" y="109.2">1</text>
<text x="107" y="109.2">22</text>
<text x="134.9" y="109.2">25</text>
<text x="134.9" y="111.8">26</text>
<text x="215.4" y="110.5">8</text>
<text x="269.4" y="111.8">2</text>
<text x="269.4" y="109.2">3</text>
<text x="38.2" y="115.6">2</text>
<text x="134.9" y="114.3">27</text>
<text x="134.9" y="116.8">28</text>
<text x="215.4" y="114.3">3</text>
<text x="215.4" y="118.1">7</text>
<text x="237.8" y="118.1">10</text>
<text x="237.8" y="114.3">12</text>
<text x="269.4" y="114.3">1</text>
<text x="38.2" y="125.7">1</text>
<text x="134.9" y="121.9">30</text>
<text x="134.9" y="124.5">31</text>
<text x="222" y="125.2" transform="rotate(-90 222 125.2)">1</text>
<text x="224.5" y="125.7" transform="rotate(-90 224.5 125.7)">16</text>
<text x="227.1" y="125.7" transform="rotate(-90 227.1 125.7)">14</text>
<text x="229.6" y="125.7" transform="rotate(-90 229.6 125.7)">11</text>
<text x="232.2" y="125.2" transform="rotate(-90 232.2 125.2)">2</text>
<text x="38.2" y="128.3">2</text>
<text x="38.2" y="130.8">3</text>
<text x="134.9" y="127">32</text>
<text x="135.4" y="129.5">1</text>
<text x="138.6" y="129.5">1</text>
<text x="138.6" y="127">1</text>
<text x="38.2" y="133.3">4</text>
<text x="134.9" y="137.2">10</text>
<text x="135.4" y="132.1">2</text>
<text x="135.4" y="134.6">9</text>
<text x="138.6" y="132.1">1</text>
<text x="134.9" y="139.7">11</text>
<text x="138.6" y="139.7">1</text>
<text x="38.2" y="146">1</text>
<text x="38.2" y="148.6">2</text>
<text x="121.7" y="149.3" transform="rotate(-90 121.7 149.3)">3</text>
<text x="124.2" y="149.8" transform="rotate(-90 124.2 149.8)">21</text>
<text x="38.2" y="151.1">3</text>
<text x="38.2" y="153.7">4</text>
</g>
<g font-size="1.8" fill="#0f0f0f">
<text x="94" y="91.3">XTAL1</text>
<text x="138.4" y="93.9">MOSI</text>
<text x="94" y="99">XTAL2</text>
<text x="138.4" y="99">SCK</text>
<text x="138.4" y="96.4">MISO</text>
<text x="138.4" y="104">EN_B</text>
<text x="138.4" y="106.6">PHA_B</text>
<text x="243.8" y="106.6">COILA1</text>
<text x="138.4" y="111.7">EN_A</text>
<text x="138.4" y="109.1">STBY</text>
<text x="243.8" y="111.7">COILB1</text>
<text x="243.8" y="109.1">COILA2</text>
<text x="138.4" y="114.2">PHA_A</text>
<text x="243.8" y="114.2">COILB2</text>
<text x="138.4" y="121.8">RXD_PIN</text>
<text x="138.4" y="124.4">TXD_PIN</text>
</g>
</svg>
